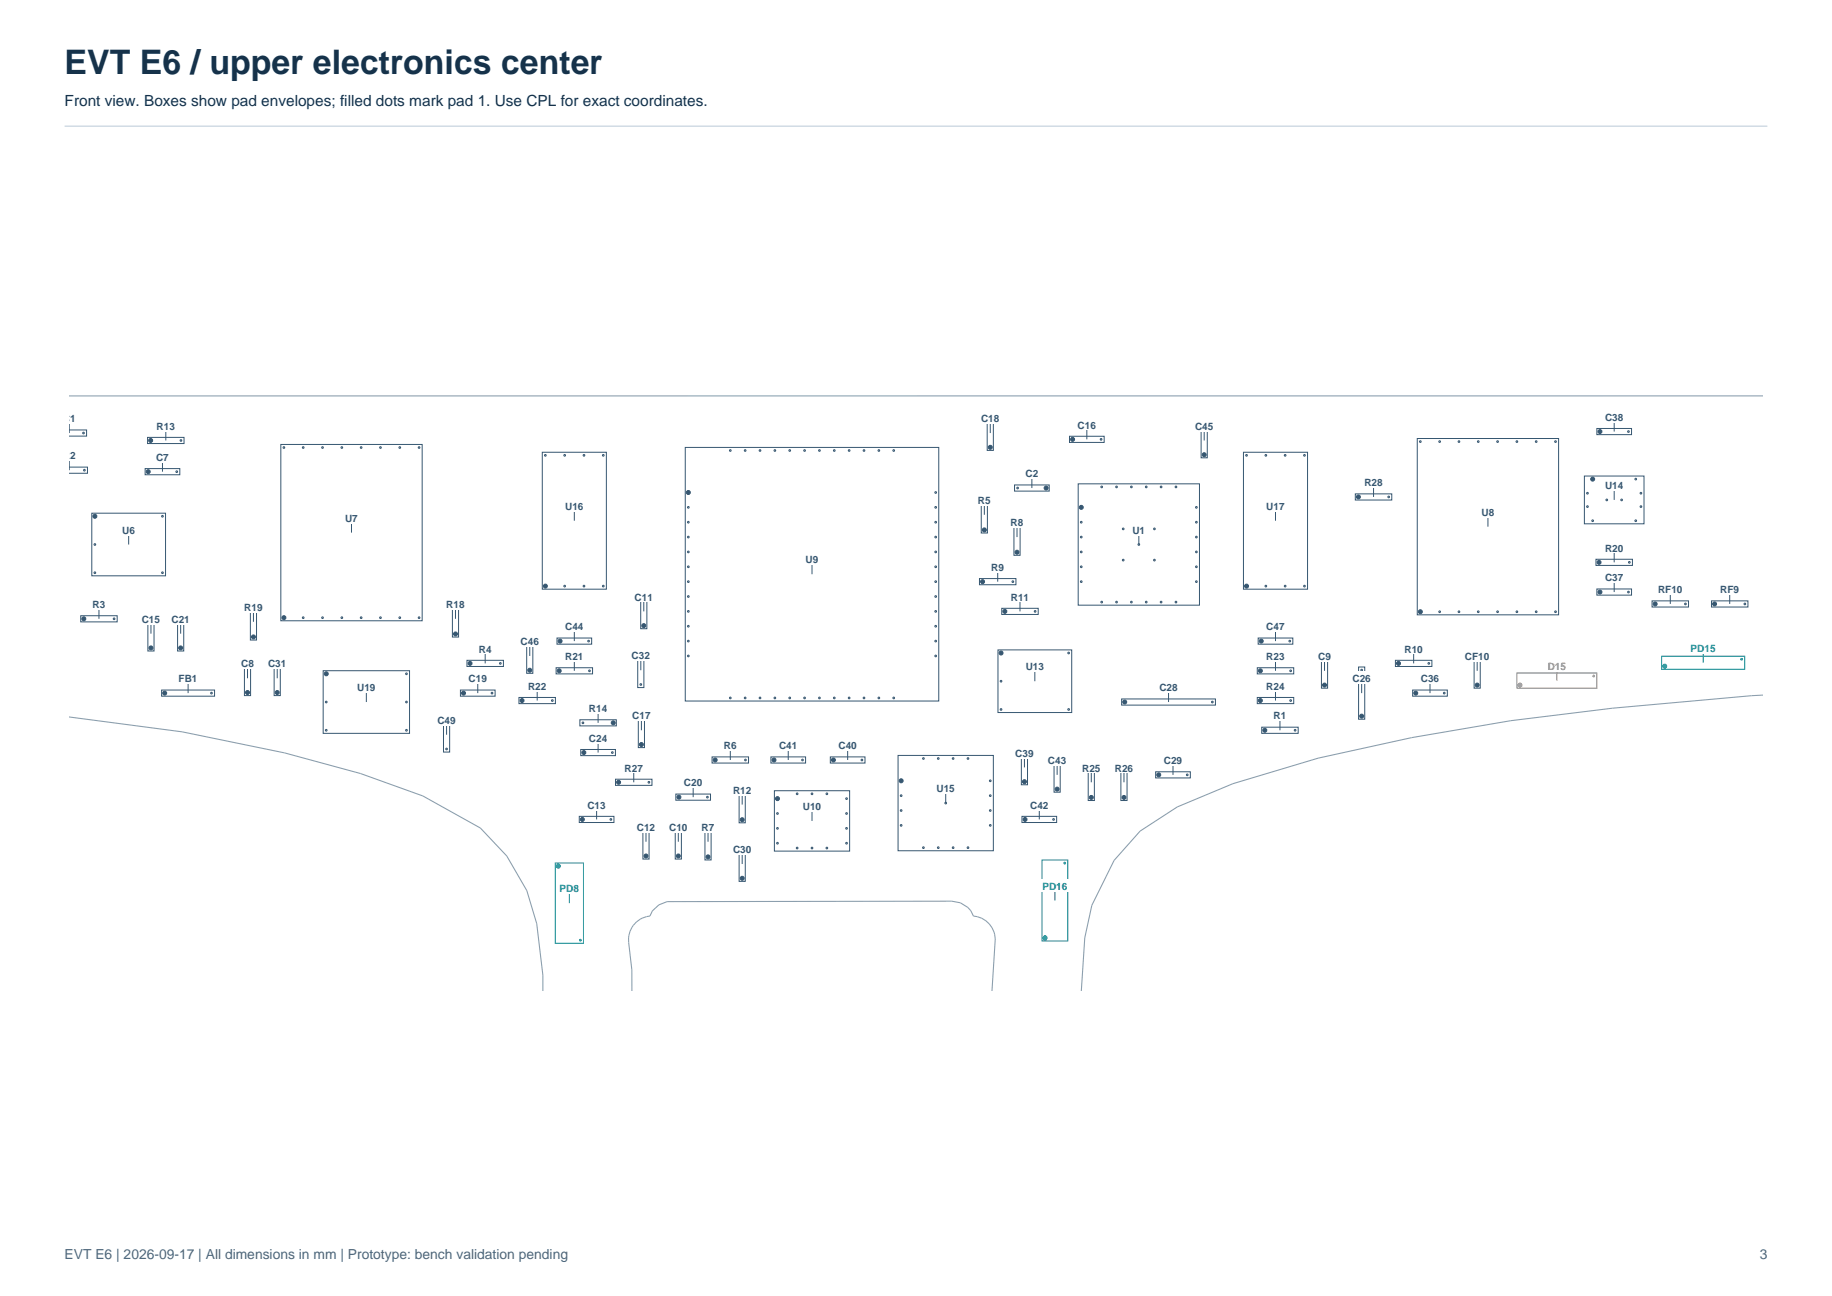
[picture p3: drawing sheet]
<svg xmlns="http://www.w3.org/2000/svg" width="420mm" height="297mm" viewBox="0 0 420 297" stroke-linecap="round" stroke-linejoin="round" font-family="sans-serif">
<path d="M14.8 28.9h390.4" fill="none" stroke="#d2dce5" stroke-width=".35"/>
<path d="M404.2 90.7h-388.4M404.2 159.3l-34.5 3-23.4 2.9-22.7 3.8-21.4 4.7-19.6 5.9-12.7 5.3-8.5 5.6-6 6.7-5.1 10.3-1.6 7.4-.8 12.1M15.8 164.3l26 3.4 23.4 4.8 17.5 4.8 14.2 5.1 13.2 7.4 6.1 6.4 4.6 7.9 2.2 7.6 1.5 11.8v3.5M144.9 227v-4.8l-.8-6.2a5.4 5.4 0 0 1 4.9-6.1l.6-1.1 1.4-1.4 1.9-.8 65.3-.1a5.1 5.1 0 0 1 5 3.4 5.4 5.4 0 0 1 5 5.3l-.8 11.8" fill="none" stroke="#899eae" stroke-width=".25"/>
<circle cx="225.7" cy="121.4" r=".46" fill="#365771" stroke="#365771" stroke-width=".25"/>
<circle cx="225.7" cy="114.5" r=".19" fill="none" stroke="#365771" stroke-width=".25"/>
<path d="M225 113.8h1.4v8.4h-1.4zM225.7 115.5v2.5" fill="none" stroke="#365771" stroke-width=".23"/>
<path d="M223.8 113h3.7v2.9h-3.7z" fill-rule="evenodd" fill="#fff"/>
<circle cx="338.7" cy="157" r=".46" fill="#365771" stroke="#365771" stroke-width=".23"/>
<g fill="none" stroke="#365771" stroke-width=".23">
<path d="M337.9 149.8h1.5v7.9h-1.5zM338.7 151.3v2.4"/>
<circle cx="338.7" cy="150.5" r=".19"/>
</g>
<path d="M335.5 148.8h6.3v2.8h-6.3z" fill-rule="evenodd" fill="#fff"/>
<g fill="none" stroke="#365771" stroke-width=".23">
<path d="M15.8 107h4.3v1.5h-4.3M15.9 105.3v2.5"/>
<circle cx="19.3" cy="107.8" r=".19"/>
</g>
<path d="M15.8 102.8h1.9v2.8h-1.9z" fill-rule="evenodd" fill="#fff"/>
<circle cx="21.7" cy="118.3" r=".46" fill="#365771" stroke="#365771" stroke-width=".23"/>
<g fill="none" stroke="#365771" stroke-width=".23">
<path d="M21 117.6h17v14.4h-17zM29.5 122.3v2.5"/>
<circle cx="37.2" cy="118.3" r=".19"/>
<circle cx="21.7" cy="131.3" r=".19"/>
<circle cx="21.7" cy="124.8" r=".19"/>
<circle cx="37.2" cy="131.3" r=".19"/>
</g>
<path d="M27.7 119.8h3.6v2.9h-3.6z" fill-rule="evenodd" fill="#fff"/>
<circle cx="245.9" cy="100.7" r=".46" fill="#365771" stroke="#365771" stroke-width=".23"/>
<g fill="none" stroke="#365771" stroke-width=".23">
<path d="M245.2 100h7.9v1.4h-7.9zM249.2 98.2v2.5"/>
<circle cx="252.4" cy="100.7" r=".19"/>
</g>
<path d="M246.7 95.7h4.9v2.9h-4.9z" fill-rule="evenodd" fill="#fff"/>
<circle cx="147" cy="170.6" r=".46" fill="#365771" stroke="#365771" stroke-width=".23"/>
<g fill="none" stroke="#365771" stroke-width=".23">
<path d="M146.3 163.4h1.5v7.9h-1.5zM147 164.9v2.5"/>
<circle cx="147" cy="164.1" r=".19"/>
</g>
<path d="M144.6 162.4h4.9v2.8h-4.9z" fill-rule="evenodd" fill="#fff"/>
<circle cx="257.9" cy="160.9" r=".46" fill="#365771" stroke="#365771" stroke-width=".23"/>
<g fill="none" stroke="#365771" stroke-width=".23">
<path d="M267.9 158.4v2.5M257.1 160.2h21.5v1.4h-21.5z"/>
<circle cx="277.9" cy="160.9" r=".19"/>
</g>
<path d="M265.4 155.9h5v2.9h-5z" fill-rule="evenodd" fill="#fff"/>
<circle cx="104.4" cy="145.3" r=".46" fill="#365771" stroke="#365771" stroke-width=".23"/>
<g fill="none" stroke="#365771" stroke-width=".23">
<path d="M103.7 137.6h1.4v8.4h-1.4zM104.4 139.3v2.5"/>
<circle cx="104.4" cy="138.3" r=".19"/>
</g>
<path d="M102 136.9h4.9v2.8h-4.9z" fill-rule="evenodd" fill="#fff"/>
<circle cx="324.6" cy="158.8" r=".46" fill="#365771" stroke="#365771" stroke-width=".23"/>
<g fill="none" stroke="#365771" stroke-width=".23">
<path d="M323.9 158.1h7.9v1.4h-7.9zM327.8 156.4v2.4"/>
<circle cx="331.1" cy="158.8" r=".19"/>
</g>
<path d="M325.4 153.9h4.9v2.8h-4.9z" fill-rule="evenodd" fill="#fff"/>
<circle cx="366.6" cy="128.9" r=".46" fill="#365771" stroke="#365771" stroke-width=".23"/>
<g fill="none" stroke="#365771" stroke-width=".23">
<path d="M365.9 128.2h8.3v1.4h-8.3zM370.1 126.4v2.5"/>
<circle cx="373.5" cy="128.9" r=".19"/>
</g>
<path d="M367.6 123.9h4.9v2.9h-4.9z" fill-rule="evenodd" fill="#fff"/>
<circle cx="133.8" cy="172.5" r=".46" fill="#365771" stroke="#365771" stroke-width=".23"/>
<g fill="none" stroke="#365771" stroke-width=".23">
<path d="M133.1 171.8h8v1.4h-8zM137.1 170v2.5"/>
<circle cx="140.4" cy="172.5" r=".19"/>
</g>
<path d="M134.7 167.5h4.9v2.8h-4.9z" fill-rule="evenodd" fill="#fff"/>
<circle cx="178.2" cy="183" r=".46" fill="#365771" stroke="#365771" stroke-width=".23"/>
<g fill="none" stroke="#365771" stroke-width=".23">
<path d="M177.5 181.2h17.3v13.8h-17.3zM186.2 185.7v2.4"/>
<circle cx="178.2" cy="193.2" r=".19"/>
<circle cx="178.2" cy="189.8" r=".19"/>
<circle cx="178.2" cy="186.4" r=".19"/>
<circle cx="182.8" cy="194.3" r=".19"/>
<circle cx="182.8" cy="181.9" r=".19"/>
<circle cx="186.2" cy="181.9" r=".19"/>
<circle cx="186.2" cy="194.3" r=".19"/>
<circle cx="189.6" cy="181.9" r=".19"/>
<circle cx="189.6" cy="194.3" r=".19"/>
<circle cx="194.1" cy="193.2" r=".19"/>
<circle cx="194.1" cy="189.8" r=".19"/>
<circle cx="194.1" cy="183" r=".19"/>
<circle cx="194.1" cy="186.4" r=".19"/>
</g>
<path d="M183.7 183.2h4.9v2.8h-4.9z" fill-rule="evenodd" fill="#fff"/>
<circle cx="288.9" cy="160.5" r=".46" fill="#365771" stroke="#365771" stroke-width=".23"/>
<g fill="none" stroke="#365771" stroke-width=".23">
<path d="M288.2 159.8h8.4v1.4h-8.4zM292.4 158.1v2.4"/>
<circle cx="295.9" cy="160.5" r=".19"/>
</g>
<path d="M290 155.6h4.9v2.8h-4.9z" fill-rule="evenodd" fill="#fff"/>
<circle cx="74.8" cy="154.4" r=".46" fill="#365771" stroke="#365771" stroke-width=".23"/>
<g fill="none" stroke="#365771" stroke-width=".23">
<path d="M74.1 153.7h19.8v14.4h-19.8zM84 158.4v2.5"/>
<circle cx="93.2" cy="154.4" r=".19"/>
<circle cx="74.8" cy="167.4" r=".19"/>
<circle cx="74.8" cy="160.9" r=".19"/>
<circle cx="93.2" cy="167.4" r=".19"/>
<circle cx="93.2" cy="160.9" r=".19"/>
</g>
<path d="M81.5 155.9h4.9v2.9h-4.9z" fill-rule="evenodd" fill="#fff"/>
<circle cx="366.8" cy="98.9" r=".46" fill="#365771" stroke="#365771" stroke-width=".23"/>
<g fill="none" stroke="#365771" stroke-width=".23">
<path d="M366.1 98.2h7.9v1.4h-7.9zM370.1 96.4v2.5"/>
<circle cx="373.3" cy="98.9" r=".19"/>
</g>
<path d="M367.6 94h4.9v2.8h-4.9z" fill-rule="evenodd" fill="#fff"/>
<circle cx="164" cy="174.2" r=".46" fill="#365771" stroke="#365771" stroke-width=".23"/>
<g fill="none" stroke="#365771" stroke-width=".23">
<path d="M163.2 173.5h8.4v1.4h-8.4zM167.4 171.7v2.5"/>
<circle cx="170.9" cy="174.2" r=".19"/>
</g>
<path d="M165.6 169.2h3.6v2.8h-3.6z" fill-rule="evenodd" fill="#fff"/>
<circle cx="141.8" cy="179.3" r=".46" fill="#365771" stroke="#365771" stroke-width=".23"/>
<g fill="none" stroke="#365771" stroke-width=".23">
<path d="M141.1 178.6h8.4v1.4h-8.4zM145.3 176.8v2.5"/>
<circle cx="148.8" cy="179.3" r=".19"/>
</g>
<path d="M142.8 174.3h4.9v2.9h-4.9z" fill-rule="evenodd" fill="#fff"/>
<circle cx="234.9" cy="179.1" r=".46" fill="#365771" stroke="#365771" stroke-width=".23"/>
<g fill="none" stroke="#365771" stroke-width=".23">
<path d="M234.2 171.9h1.4v7.9h-1.4zM234.9 173.4v2.5"/>
<circle cx="234.9" cy="172.6" r=".19"/>
</g>
<path d="M232.4 170.9h4.9v2.9h-4.9z" fill-rule="evenodd" fill="#fff"/>
<g fill="none" stroke="#365771" stroke-width=".23">
<path d="M247.2 110.9h27.8v27.8h-27.8zM261.1 122.3v2.5"/>
<circle cx="247.9" cy="119.7" r=".19"/>
<circle cx="252.6" cy="111.6" r=".19"/>
<circle cx="256" cy="111.6" r=".19"/>
<circle cx="259.4" cy="111.6" r=".19"/>
<circle cx="262.8" cy="111.6" r=".19"/>
<circle cx="266.2" cy="111.6" r=".19"/>
<circle cx="269.6" cy="111.6" r=".19"/>
<circle cx="274.3" cy="119.7" r=".19"/>
<circle cx="274.3" cy="116.3" r=".19"/>
<circle cx="247.9" cy="126.5" r=".19"/>
<circle cx="247.9" cy="133.3" r=".19"/>
<circle cx="247.9" cy="129.9" r=".19"/>
<circle cx="247.9" cy="123.1" r=".19"/>
<circle cx="252.6" cy="138" r=".19"/>
<circle cx="256" cy="138" r=".19"/>
<circle cx="257.5" cy="128.4" r=".19"/>
<circle cx="257.5" cy="121.2" r=".19"/>
<circle cx="259.4" cy="138" r=".19"/>
<circle cx="261.1" cy="124.8" r=".19"/>
<circle cx="262.8" cy="138" r=".19"/>
<circle cx="264.7" cy="128.4" r=".19"/>
<circle cx="264.7" cy="121.2" r=".19"/>
<circle cx="266.2" cy="138" r=".19"/>
<circle cx="269.6" cy="138" r=".19"/>
<circle cx="274.3" cy="126.5" r=".19"/>
<circle cx="274.3" cy="133.3" r=".19"/>
<circle cx="274.3" cy="129.9" r=".19"/>
<circle cx="274.3" cy="123.1" r=".19"/>
</g>
<circle cx="247.9" cy="116.3" r=".46" fill="#365771" stroke="#365771" stroke-width=".23"/>
<path d="M259.3 119.8h3.6v2.9h-3.6z" fill-rule="evenodd" fill="#fff"/>
<circle cx="106.3" cy="158.8" r=".46" fill="#365771" stroke="#365771" stroke-width=".23"/>
<g fill="none" stroke="#365771" stroke-width=".23">
<path d="M105.6 158.1h7.9v1.4h-7.9zM109.5 156.4v2.4"/>
<circle cx="112.8" cy="158.8" r=".19"/>
</g>
<path d="M107.1 153.9h4.9v2.8h-4.9z" fill-rule="evenodd" fill="#fff"/>
<circle cx="34.6" cy="148.5" r=".46" fill="#365771" stroke="#365771" stroke-width=".23"/>
<g fill="none" stroke="#365771" stroke-width=".23">
<path d="M33.9 141.2h1.4v8h-1.4zM34.6 142.7v2.5"/>
<circle cx="34.6" cy="141.9" r=".19"/>
</g>
<path d="M32.2 140.3h4.9v2.8h-4.9z" fill-rule="evenodd" fill="#fff"/>
<circle cx="285.8" cy="134.3" r=".46" fill="#365771" stroke="#365771" stroke-width=".23"/>
<g fill="none" stroke="#365771" stroke-width=".23">
<path d="M285.1 103.6h14.7v31.4h-14.7zM292.4 116.9v2.4"/>
<circle cx="285.8" cy="104.3" r=".19"/>
<circle cx="290.2" cy="104.3" r=".19"/>
<circle cx="294.6" cy="104.3" r=".19"/>
<circle cx="299.1" cy="104.3" r=".19"/>
<circle cx="290.2" cy="134.3" r=".19"/>
<circle cx="294.6" cy="134.3" r=".19"/>
<circle cx="299.1" cy="134.3" r=".19"/>
</g>
<path d="M290 114.4h4.9v2.8h-4.9z" fill-rule="evenodd" fill="#fff"/>
<circle cx="56.7" cy="158.7" r=".46" fill="#365771" stroke="#365771" stroke-width=".23"/>
<g fill="none" stroke="#365771" stroke-width=".23">
<path d="M56 151.5h1.4v7.9h-1.4zM56.7 153v2.4"/>
<circle cx="56.7" cy="152.2" r=".19"/>
</g>
<path d="M54.9 150.5h3.7v2.8h-3.7z" fill-rule="evenodd" fill="#fff"/>
<circle cx="119.7" cy="160.5" r=".46" fill="#365771" stroke="#365771" stroke-width=".23"/>
<g fill="none" stroke="#365771" stroke-width=".23">
<path d="M119 159.8h8.3v1.4h-8.3zM123.2 158.1v2.4"/>
<circle cx="126.6" cy="160.5" r=".19"/>
</g>
<path d="M120.7 155.6h4.9v2.8h-4.9z" fill-rule="evenodd" fill="#fff"/>
<circle cx="206.6" cy="178.9" r=".46" fill="#365771" stroke="#365771" stroke-width=".23"/>
<g fill="none" stroke="#365771" stroke-width=".23">
<path d="M205.9 173.1h21.8v21.9h-21.8zM216.8 181.6v2.4"/>
<circle cx="211.7" cy="173.8" r=".19"/>
<circle cx="215.1" cy="173.8" r=".19"/>
<circle cx="218.5" cy="173.8" r=".19"/>
<circle cx="221.9" cy="173.8" r=".19"/>
<circle cx="227" cy="178.9" r=".19"/>
<circle cx="206.6" cy="182.3" r=".19"/>
<circle cx="206.6" cy="185.7" r=".19"/>
<circle cx="206.6" cy="189.1" r=".19"/>
<circle cx="211.7" cy="194.3" r=".19"/>
<circle cx="215.1" cy="194.3" r=".19"/>
<circle cx="216.8" cy="184" r=".19"/>
<circle cx="218.5" cy="194.3" r=".19"/>
<circle cx="221.9" cy="194.3" r=".19"/>
<circle cx="227" cy="182.3" r=".19"/>
<circle cx="227" cy="185.7" r=".19"/>
<circle cx="227" cy="189.1" r=".19"/>
</g>
<path d="M214.4 179.1h4.9v2.8h-4.9z" fill-rule="evenodd" fill="#fff"/>
<circle cx="325.6" cy="140.2" r=".46" fill="#365771" stroke="#365771" stroke-width=".23"/>
<g fill="none" stroke="#365771" stroke-width=".23">
<path d="M324.9 100.5h32.4v40.4h-32.4zM341.1 118.2v2.5"/>
<circle cx="325.6" cy="101.2" r=".19"/>
<circle cx="330.1" cy="101.2" r=".19"/>
<circle cx="334.5" cy="101.2" r=".19"/>
<circle cx="338.9" cy="101.2" r=".19"/>
<circle cx="343.3" cy="101.2" r=".19"/>
<circle cx="347.8" cy="101.2" r=".19"/>
<circle cx="352.2" cy="101.2" r=".19"/>
<circle cx="356.6" cy="101.2" r=".19"/>
<circle cx="330.1" cy="140.2" r=".19"/>
<circle cx="334.5" cy="140.2" r=".19"/>
<circle cx="338.9" cy="140.2" r=".19"/>
<circle cx="343.3" cy="140.2" r=".19"/>
<circle cx="347.8" cy="140.2" r=".19"/>
<circle cx="352.2" cy="140.2" r=".19"/>
<circle cx="356.6" cy="140.2" r=".19"/>
</g>
<path d="M339.3 115.8h3.6v2.8h-3.6z" fill-rule="evenodd" fill="#fff"/>
<circle cx="65.1" cy="141.6" r=".46" fill="#365771" stroke="#365771" stroke-width=".23"/>
<g fill="none" stroke="#365771" stroke-width=".23">
<path d="M64.4 101.9h32.4v40.4h-32.4zM80.6 119.6v2.5"/>
<circle cx="65.1" cy="102.6" r=".19"/>
<circle cx="69.5" cy="102.6" r=".19"/>
<circle cx="73.9" cy="102.6" r=".19"/>
<circle cx="78.4" cy="102.6" r=".19"/>
<circle cx="82.8" cy="102.6" r=".19"/>
<circle cx="87.2" cy="102.6" r=".19"/>
<circle cx="91.7" cy="102.6" r=".19"/>
<circle cx="96.1" cy="102.6" r=".19"/>
<circle cx="69.5" cy="141.6" r=".19"/>
<circle cx="73.9" cy="141.6" r=".19"/>
<circle cx="78.4" cy="141.6" r=".19"/>
<circle cx="82.8" cy="141.6" r=".19"/>
<circle cx="87.2" cy="141.6" r=".19"/>
<circle cx="91.7" cy="141.6" r=".19"/>
<circle cx="96.1" cy="141.6" r=".19"/>
</g>
<path d="M78.8 117.1h3.6v2.8h-3.6z" fill-rule="evenodd" fill="#fff"/>
<circle cx="288.9" cy="153.7" r=".46" fill="#365771" stroke="#365771" stroke-width=".23"/>
<g fill="none" stroke="#365771" stroke-width=".23">
<path d="M288.2 153h8.4v1.4h-8.4zM292.4 151.3v2.4"/>
<circle cx="295.9" cy="153.7" r=".19"/>
</g>
<path d="M290 148.8h4.9v2.8h-4.9z" fill-rule="evenodd" fill="#fff"/>
<circle cx="265.6" cy="177.6" r=".46" fill="#365771" stroke="#365771" stroke-width=".23"/>
<g fill="none" stroke="#365771" stroke-width=".23">
<path d="M264.9 176.9h8v1.4h-8zM268.9 175.1v2.5"/>
<circle cx="272.2" cy="177.6" r=".19"/>
</g>
<path d="M266.5 172.6h4.9v2.9h-4.9z" fill-rule="evenodd" fill="#fff"/>
<g fill="none" stroke="#365771" stroke-width=".23">
<path d="M15.8 98.5h4.1v1.4h-4.1M15.9 96.8v2.4"/>
<circle cx="19.1" cy="99.2" r=".19"/>
</g>
<path d="M15.8 94.3h1.9v2.8h-1.9z" fill-rule="evenodd" fill="#fff"/>
<circle cx="379.5" cy="138.4" r=".46" fill="#365771" stroke="#365771" stroke-width=".23"/>
<g fill="none" stroke="#365771" stroke-width=".23">
<path d="M378.7 137.7h8.4v1.4h-8.4zM382.9 135.9v2.5"/>
<circle cx="386.4" cy="138.4" r=".19"/>
</g>
<path d="M379.8 133.5h6.3v2.8h-6.3z" fill-rule="evenodd" fill="#fff"/>
<circle cx="41.4" cy="148.5" r=".46" fill="#365771" stroke="#365771" stroke-width=".23"/>
<g fill="none" stroke="#365771" stroke-width=".23">
<path d="M40.7 141.2h1.4v8h-1.4zM41.4 142.7v2.5"/>
<circle cx="41.4" cy="141.9" r=".19"/>
</g>
<path d="M39 140.3h4.9v2.8h-4.9z" fill-rule="evenodd" fill="#fff"/>
<circle cx="239.6" cy="214.9" r=".46" fill="#008c91" stroke="#008c91" stroke-width=".23"/>
<g fill="none" stroke="#008c91" stroke-width=".23">
<path d="M238.9 197.1h5.9v18.5h-5.9zM241.8 203.9v2.5"/>
<circle cx="244.1" cy="197.8" r=".19"/>
</g>
<path d="M238.6 201.4h6.5v2.8h-6.5z" fill-rule="evenodd" fill="#fff"/>
<circle cx="191.1" cy="174.2" r=".46" fill="#365771" stroke="#365771" stroke-width=".23"/>
<g fill="none" stroke="#365771" stroke-width=".23">
<path d="M190.4 173.5h7.9v1.4h-7.9zM194.3 171.7v2.5"/>
<circle cx="197.6" cy="174.2" r=".19"/>
</g>
<path d="M191.9 169.2h4.9v2.8h-4.9z" fill-rule="evenodd" fill="#fff"/>
<circle cx="63.6" cy="158.7" r=".46" fill="#365771" stroke="#365771" stroke-width=".23"/>
<g fill="none" stroke="#365771" stroke-width=".23">
<path d="M62.8 151.5h1.5v7.9h-1.5zM63.6 153v2.4"/>
<circle cx="63.6" cy="152.2" r=".19"/>
</g>
<path d="M61.1 150.5h4.9v2.8h-4.9z" fill-rule="evenodd" fill="#fff"/>
<circle cx="290" cy="167.4" r=".46" fill="#365771" stroke="#365771" stroke-width=".23"/>
<g fill="none" stroke="#365771" stroke-width=".23">
<path d="M289.3 166.6h8.3v1.5h-8.3zM293.4 164.9v2.5"/>
<circle cx="296.9" cy="167.4" r=".19"/>
</g>
<path d="M291.6 162.4h3.7v2.8h-3.7z" fill-rule="evenodd" fill="#fff"/>
<circle cx="147.6" cy="143.4" r=".46" fill="#365771" stroke="#365771" stroke-width=".23"/>
<g fill="none" stroke="#365771" stroke-width=".23">
<path d="M146.9 136.1h1.4v8h-1.4zM147.6 137.6v2.5"/>
<circle cx="147.6" cy="136.8" r=".19"/>
</g>
<path d="M145.1 135.2h4.9v2.8h-4.9z" fill-rule="evenodd" fill="#fff"/>
<circle cx="257.7" cy="182.7" r=".46" fill="#365771" stroke="#365771" stroke-width=".23"/>
<g fill="none" stroke="#365771" stroke-width=".23">
<path d="M257 175.1h1.4v8.4h-1.4zM257.7 176.8v2.5"/>
<circle cx="257.7" cy="175.8" r=".19"/>
</g>
<path d="M255.2 174.3h4.9v2.9h-4.9z" fill-rule="evenodd" fill="#fff"/>
<circle cx="227" cy="102.5" r=".46" fill="#365771" stroke="#365771" stroke-width=".23"/>
<g fill="none" stroke="#365771" stroke-width=".23">
<path d="M226.3 95.3h1.4v7.9h-1.4zM227 96.8v2.4"/>
<circle cx="227" cy="96" r=".19"/>
</g>
<path d="M224.6 94.3h4.9v2.8h-4.9z" fill-rule="evenodd" fill="#fff"/>
<circle cx="320.6" cy="152" r=".46" fill="#365771" stroke="#365771" stroke-width=".23"/>
<g fill="none" stroke="#365771" stroke-width=".23">
<path d="M319.9 151.3h8.4v1.4h-8.4zM324.1 149.6v2.4"/>
<circle cx="327.6" cy="152" r=".19"/>
</g>
<path d="M321.6 147.1h4.9v2.8h-4.9z" fill-rule="evenodd" fill="#fff"/>
<circle cx="146.9" cy="150.3" r=".46" fill="#365771" stroke="#365771" stroke-width=".23"/>
<g fill="none" stroke="#365771" stroke-width=".23">
<path d="M146.2 149.6h1.4v8h-1.4zM146.9 151.1v2.5"/>
<circle cx="146.9" cy="156.9" r=".19"/>
</g>
<path d="M144.5 148.7h4.9v2.8h-4.9z" fill-rule="evenodd" fill="#fff"/>
<circle cx="366.8" cy="135.7" r=".46" fill="#365771" stroke="#365771" stroke-width=".23"/>
<g fill="none" stroke="#365771" stroke-width=".23">
<path d="M366.1 135h7.9v1.4h-7.9zM370.1 133.2v2.5"/>
<circle cx="373.3" cy="135.7" r=".19"/>
</g>
<path d="M367.6 130.7h4.9v2.9h-4.9z" fill-rule="evenodd" fill="#fff"/>
<circle cx="311.4" cy="113.9" r=".46" fill="#365771" stroke="#365771" stroke-width=".23"/>
<g fill="none" stroke="#365771" stroke-width=".23">
<path d="M310.7 113.2h8.4v1.4h-8.4zM314.9 111.4v2.5"/>
<circle cx="318.4" cy="113.9" r=".19"/>
</g>
<path d="M312.4 108.9h5v2.9h-5z" fill-rule="evenodd" fill="#fff"/>
<circle cx="162.3" cy="196.4" r=".46" fill="#365771" stroke="#365771" stroke-width=".23"/>
<g fill="none" stroke="#365771" stroke-width=".23">
<path d="M161.6 188.7h1.4v8.4h-1.4zM162.3 190.4v2.5"/>
<circle cx="162.3" cy="189.4" r=".19"/>
</g>
<path d="M160.5 188h3.6v2.8h-3.6z" fill-rule="evenodd" fill="#fff"/>
<circle cx="34.5" cy="100.9" r=".46" fill="#365771" stroke="#365771" stroke-width=".23"/>
<g fill="none" stroke="#365771" stroke-width=".23">
<path d="M38 98.5v2.4M33.8 100.2h8.4v1.4h-8.4z"/>
<circle cx="41.5" cy="100.9" r=".19"/>
</g>
<path d="M35.6 96h4.9v2.8h-4.9z" fill-rule="evenodd" fill="#fff"/>
<circle cx="125" cy="134.3" r=".46" fill="#365771" stroke="#365771" stroke-width=".23"/>
<g fill="none" stroke="#365771" stroke-width=".23">
<path d="M124.3 103.6h14.7v31.4h-14.7zM131.7 116.9v2.4"/>
<circle cx="125" cy="104.3" r=".19"/>
<circle cx="129.5" cy="104.3" r=".19"/>
<circle cx="133.9" cy="104.3" r=".19"/>
<circle cx="138.3" cy="104.3" r=".19"/>
<circle cx="129.5" cy="134.3" r=".19"/>
<circle cx="133.9" cy="134.3" r=".19"/>
<circle cx="138.3" cy="134.3" r=".19"/>
</g>
<path d="M129.2 114.4h4.9v2.8h-4.9z" fill-rule="evenodd" fill="#fff"/>
<circle cx="34" cy="108.1" r=".46" fill="#365771" stroke="#365771" stroke-width=".23"/>
<g fill="none" stroke="#365771" stroke-width=".23">
<path d="M33.3 107.4h7.9v1.4h-7.9zM37.2 105.6v2.5"/>
<circle cx="40.5" cy="108.1" r=".19"/>
</g>
<path d="M35.4 103.2h3.7v2.8h-3.7z" fill-rule="evenodd" fill="#fff"/>
<circle cx="128" cy="198.5" r=".46" fill="#008c91" stroke="#008c91" stroke-width=".23"/>
<g fill="none" stroke="#008c91" stroke-width=".23">
<path d="M127.3 197.8h6.5v18.4h-6.5zM130.5 204.5v2.5"/>
<circle cx="133.1" cy="215.5" r=".19"/>
</g>
<path d="M127.9 202h5.2v2.9h-5.2z" fill-rule="evenodd" fill="#fff"/>
<circle cx="303.7" cy="157" r=".46" fill="#365771" stroke="#365771" stroke-width=".23"/>
<g fill="none" stroke="#365771" stroke-width=".23">
<path d="M303 149.8h1.4v7.9h-1.4zM303.7 151.3v2.4"/>
<circle cx="303.7" cy="150.5" r=".19"/>
</g>
<path d="M301.8 148.8h3.7v2.8h-3.7z" fill-rule="evenodd" fill="#fff"/>
<circle cx="348.5" cy="157" r=".46" fill="#d87525" stroke="#d87525" stroke-width=".23"/>
<g fill="none" stroke="#d87525" stroke-width=".23">
<path d="M347.8 154.2h18.3v3.5h-18.3zM356.9 153.5v2.5"/>
<circle cx="365.4" cy="154.9" r=".19"/>
</g>
<path d="M354.5 151h4.9v2.9h-4.9z" fill-rule="evenodd" fill="#fff"/>
<circle cx="128.2" cy="153.7" r=".46" fill="#365771" stroke="#365771" stroke-width=".23"/>
<g fill="none" stroke="#365771" stroke-width=".23">
<path d="M127.5 153h8.3v1.4h-8.3zM131.7 151.3v2.4"/>
<circle cx="135.1" cy="153.7" r=".19"/>
</g>
<path d="M129.2 148.8h4.9v2.8h-4.9z" fill-rule="evenodd" fill="#fff"/>
<circle cx="381.6" cy="152.7" r=".46" fill="#008c91" stroke="#008c91" stroke-width=".23"/>
<g fill="none" stroke="#008c91" stroke-width=".23">
<path d="M380.9 150.4h19.1v3h-19.1zM390.5 149.4v2.5"/>
<circle cx="399.3" cy="151.1" r=".19"/>
</g>
<path d="M387.2 146.9h6.5v2.9h-6.5z" fill-rule="evenodd" fill="#fff"/>
<circle cx="133.5" cy="187.8" r=".46" fill="#365771" stroke="#365771" stroke-width=".23"/>
<g fill="none" stroke="#365771" stroke-width=".23">
<path d="M132.8 187.1h8v1.4h-8zM136.8 185.3v2.5"/>
<circle cx="140" cy="187.8" r=".19"/>
</g>
<path d="M134.3 182.8h4.9v2.9h-4.9z" fill-rule="evenodd" fill="#fff"/>
<circle cx="312.2" cy="164.1" r=".46" fill="#365771" stroke="#365771" stroke-width=".23"/>
<g fill="none" stroke="#365771" stroke-width=".23">
<path d="M311.5 152.9h1.4v11.9h-1.4zM312.2 156.4v2.4"/>
<circle cx="312.2" cy="153.6" r=".19"/>
</g>
<path d="M309.7 153.9h4.9v2.8h-4.9z" fill-rule="evenodd" fill="#fff"/>
<circle cx="121.5" cy="153.6" r=".46" fill="#365771" stroke="#365771" stroke-width=".23"/>
<g fill="none" stroke="#365771" stroke-width=".23">
<path d="M120.7 146.3h1.5v8h-1.5zM121.5 147.9v2.4"/>
<circle cx="121.5" cy="147.1" r=".19"/>
</g>
<path d="M119 145.4h4.9v2.8h-4.9z" fill-rule="evenodd" fill="#fff"/>
<circle cx="365.1" cy="109.8" r=".46" fill="#365771" stroke="#365771" stroke-width=".23"/>
<g fill="none" stroke="#365771" stroke-width=".23">
<path d="M363.2 109.1h13.7v10.9h-13.7zM370.1 112.1v2.5"/>
<circle cx="363.9" cy="113" r=".19"/>
<circle cx="363.9" cy="116.1" r=".19"/>
<circle cx="365.1" cy="119.3" r=".19"/>
<circle cx="368.4" cy="114.6" r=".19"/>
<circle cx="371.8" cy="114.6" r=".19"/>
<circle cx="375" cy="119.3" r=".19"/>
<circle cx="375" cy="109.8" r=".19"/>
<circle cx="376.2" cy="113" r=".19"/>
<circle cx="376.2" cy="116.1" r=".19"/>
</g>
<path d="M367.6 109.6h4.9v2.8h-4.9z" fill-rule="evenodd" fill="#fff"/>
<circle cx="250.2" cy="182.7" r=".46" fill="#365771" stroke="#365771" stroke-width=".23"/>
<g fill="none" stroke="#365771" stroke-width=".23">
<path d="M249.5 175.1h1.4v8.4h-1.4zM250.2 176.8v2.5"/>
<circle cx="250.2" cy="175.8" r=".19"/>
</g>
<path d="M247.7 174.3h4.9v2.9h-4.9z" fill-rule="evenodd" fill="#fff"/>
<circle cx="155.6" cy="182.7" r=".46" fill="#365771" stroke="#365771" stroke-width=".23"/>
<g fill="none" stroke="#365771" stroke-width=".23">
<path d="M154.9 182h8v1.4h-8zM158.9 180.2v2.5"/>
<circle cx="162.2" cy="182.7" r=".19"/>
</g>
<path d="M156.5 177.7h4.9v2.9h-4.9z" fill-rule="evenodd" fill="#fff"/>
<circle cx="58.1" cy="146" r=".46" fill="#365771" stroke="#365771" stroke-width=".23"/>
<g fill="none" stroke="#365771" stroke-width=".23">
<path d="M57.4 138.3h1.4v8.4h-1.4zM58.1 140v2.5"/>
<circle cx="58.1" cy="139" r=".19"/>
</g>
<path d="M55.7 137.6h4.9v2.8h-4.9z" fill-rule="evenodd" fill="#fff"/>
<circle cx="170.2" cy="187.9" r=".46" fill="#365771" stroke="#365771" stroke-width=".23"/>
<g fill="none" stroke="#365771" stroke-width=".23">
<path d="M169.4 180.2h1.5v8.4h-1.5zM170.2 181.9v2.5"/>
<circle cx="170.2" cy="180.9" r=".19"/>
</g>
<path d="M167.7 179.4h4.9v2.9h-4.9z" fill-rule="evenodd" fill="#fff"/>
<circle cx="155.5" cy="196.2" r=".46" fill="#365771" stroke="#365771" stroke-width=".23"/>
<g fill="none" stroke="#365771" stroke-width=".23">
<path d="M154.8 188.9h1.4v8h-1.4zM155.5 190.4v2.5"/>
<circle cx="155.5" cy="189.6" r=".19"/>
</g>
<path d="M153.1 188h4.9v2.8h-4.9z" fill-rule="evenodd" fill="#fff"/>
<circle cx="128.4" cy="146.9" r=".46" fill="#365771" stroke="#365771" stroke-width=".23"/>
<g fill="none" stroke="#365771" stroke-width=".23">
<path d="M127.7 146.2h7.9v1.4h-7.9zM131.7 144.4v2.5"/>
<circle cx="134.9" cy="146.9" r=".19"/>
</g>
<path d="M129.2 142h4.9v2.8h-4.9z" fill-rule="evenodd" fill="#fff"/>
<circle cx="19.2" cy="141.8" r=".46" fill="#365771" stroke="#365771" stroke-width=".23"/>
<g fill="none" stroke="#365771" stroke-width=".23">
<path d="M22.7 139.3v2.5M18.5 141.1h8.4v1.4h-8.4z"/>
<circle cx="26.2" cy="141.8" r=".19"/>
</g>
<path d="M20.9 136.9h3.6v2.8h-3.6z" fill-rule="evenodd" fill="#fff"/>
<circle cx="393.1" cy="138.4" r=".46" fill="#365771" stroke="#365771" stroke-width=".23"/>
<g fill="none" stroke="#365771" stroke-width=".23">
<path d="M392.4 137.7h8.3v1.4h-8.3zM396.6 135.9v2.5"/>
<circle cx="400" cy="138.4" r=".19"/>
</g>
<path d="M394 133.5h5.1v2.8h-5.1z" fill-rule="evenodd" fill="#fff"/>
<circle cx="230.4" cy="140.1" r=".46" fill="#365771" stroke="#365771" stroke-width=".23"/>
<g fill="none" stroke="#365771" stroke-width=".23">
<path d="M229.7 139.4h8.3v1.4h-8.3zM233.8 137.6v2.5"/>
<circle cx="237.3" cy="140.1" r=".19"/>
</g>
<path d="M231.4 135.2h4.9v2.8h-4.9z" fill-rule="evenodd" fill="#fff"/>
<circle cx="140.6" cy="165.7" r=".46" fill="#365771" stroke="#365771" stroke-width=".23"/>
<g fill="none" stroke="#365771" stroke-width=".23">
<path d="M132.9 164.9h8.4v1.5h-8.4zM137.1 163.2v2.5"/>
<circle cx="133.6" cy="165.7" r=".19"/>
</g>
<path d="M134.7 160.7h4.9v2.8h-4.9z" fill-rule="evenodd" fill="#fff"/>
<circle cx="225.3" cy="133.3" r=".46" fill="#365771" stroke="#365771" stroke-width=".23"/>
<g fill="none" stroke="#365771" stroke-width=".23">
<path d="M224.6 132.6h8.3v1.4h-8.3zM228.7 130.8v2.5"/>
<circle cx="232.2" cy="133.3" r=".19"/>
</g>
<path d="M226.9 128.4h3.6v2.8h-3.6z" fill-rule="evenodd" fill="#fff"/>
<circle cx="107.8" cy="152" r=".46" fill="#365771" stroke="#365771" stroke-width=".23"/>
<g fill="none" stroke="#365771" stroke-width=".23">
<path d="M107.1 151.3h8.3v1.4h-8.3zM111.2 149.6v2.4"/>
<circle cx="114.7" cy="152" r=".19"/>
</g>
<path d="M109.4 147.1h3.7v2.8h-3.7z" fill-rule="evenodd" fill="#fff"/>
<circle cx="239.8" cy="111.8" r=".46" fill="#365771" stroke="#365771" stroke-width=".23"/>
<g fill="none" stroke="#365771" stroke-width=".23">
<path d="M232.6 111.1h7.9v1.4h-7.9zM236.6 109.4v2.4"/>
<circle cx="233.3" cy="111.8" r=".19"/>
</g>
<path d="M234.7 106.9h3.7v2.8h-3.7z" fill-rule="evenodd" fill="#fff"/>
<circle cx="242.4" cy="180.8" r=".46" fill="#365771" stroke="#365771" stroke-width=".23"/>
<g fill="none" stroke="#365771" stroke-width=".23">
<path d="M241.6 173.6h1.5v7.9h-1.5zM242.4 175.1v2.5"/>
<circle cx="242.4" cy="174.3" r=".19"/>
</g>
<path d="M239.9 172.6h4.9v2.9h-4.9z" fill-rule="evenodd" fill="#fff"/>
<circle cx="37.8" cy="158.8" r=".46" fill="#365771" stroke="#365771" stroke-width=".23"/>
<g fill="none" stroke="#365771" stroke-width=".23">
<path d="M37.1 158.1h12.1v1.4h-12.1zM43.1 156.4v2.4"/>
<circle cx="48.5" cy="158.8" r=".19"/>
</g>
<path d="M40.6 153.9h5v2.8h-5z" fill-rule="evenodd" fill="#fff"/>
<circle cx="157.8" cy="112.9" r=".46" fill="#365771" stroke="#365771" stroke-width=".23"/>
<g fill="none" stroke="#365771" stroke-width=".23">
<path d="M157.1 102.5h58.1v58.2h-58.1zM186.2 129.1v2.5"/>
<circle cx="157.8" cy="119.7" r=".19"/>
<circle cx="157.8" cy="116.3" r=".19"/>
<circle cx="167.4" cy="103.2" r=".19"/>
<circle cx="170.8" cy="103.2" r=".19"/>
<circle cx="174.2" cy="103.2" r=".19"/>
<circle cx="177.6" cy="103.2" r=".19"/>
<circle cx="181.1" cy="103.2" r=".19"/>
<circle cx="184.5" cy="103.2" r=".19"/>
<circle cx="187.9" cy="103.2" r=".19"/>
<circle cx="191.3" cy="103.2" r=".19"/>
<circle cx="194.7" cy="103.2" r=".19"/>
<circle cx="198.1" cy="103.2" r=".19"/>
<circle cx="201.5" cy="103.2" r=".19"/>
<circle cx="204.9" cy="103.2" r=".19"/>
<circle cx="214.5" cy="119.7" r=".19"/>
<circle cx="214.5" cy="112.9" r=".19"/>
<circle cx="214.5" cy="116.3" r=".19"/>
<circle cx="157.8" cy="136.7" r=".19"/>
<circle cx="157.8" cy="126.5" r=".19"/>
<circle cx="157.8" cy="129.9" r=".19"/>
<circle cx="157.8" cy="133.3" r=".19"/>
<circle cx="157.8" cy="123.1" r=".19"/>
<circle cx="214.5" cy="136.7" r=".19"/>
<circle cx="214.5" cy="126.5" r=".19"/>
<circle cx="214.5" cy="133.3" r=".19"/>
<circle cx="214.5" cy="129.9" r=".19"/>
<circle cx="214.5" cy="123.1" r=".19"/>
<circle cx="157.8" cy="143.5" r=".19"/>
<circle cx="157.8" cy="150.3" r=".19"/>
<circle cx="157.8" cy="146.9" r=".19"/>
<circle cx="157.8" cy="140.1" r=".19"/>
<circle cx="167.4" cy="159.9" r=".19"/>
<circle cx="170.8" cy="159.9" r=".19"/>
<circle cx="174.2" cy="159.9" r=".19"/>
<circle cx="177.6" cy="159.9" r=".19"/>
<circle cx="181.1" cy="159.9" r=".19"/>
<circle cx="184.5" cy="159.9" r=".19"/>
<circle cx="187.9" cy="159.9" r=".19"/>
<circle cx="191.3" cy="159.9" r=".19"/>
<circle cx="194.7" cy="159.9" r=".19"/>
<circle cx="198.1" cy="159.9" r=".19"/>
<circle cx="201.5" cy="159.9" r=".19"/>
<circle cx="204.9" cy="159.9" r=".19"/>
<circle cx="214.5" cy="143.5" r=".19"/>
<circle cx="214.5" cy="150.3" r=".19"/>
<circle cx="214.5" cy="140.1" r=".19"/>
<circle cx="214.5" cy="146.9" r=".19"/>
</g>
<path d="M184.3 126.7h3.7v2.8h-3.7z" fill-rule="evenodd" fill="#fff"/>
<circle cx="229.5" cy="149.6" r=".46" fill="#365771" stroke="#365771" stroke-width=".23"/>
<g fill="none" stroke="#365771" stroke-width=".23">
<path d="M228.8 148.9h16.9v14.4h-16.9zM237.2 153.6v2.5"/>
<circle cx="229.5" cy="156.1" r=".19"/>
<circle cx="245" cy="149.6" r=".19"/>
<circle cx="229.5" cy="162.6" r=".19"/>
<circle cx="245" cy="162.6" r=".19"/>
</g>
<path d="M234.8 151.2h4.9v2.8h-4.9z" fill-rule="evenodd" fill="#fff"/>
<circle cx="177.4" cy="174.2" r=".46" fill="#365771" stroke="#365771" stroke-width=".23"/>
<g fill="none" stroke="#365771" stroke-width=".23">
<path d="M176.7 173.5h8v1.4h-8zM180.7 171.7v2.5"/>
<circle cx="184" cy="174.2" r=".19"/>
</g>
<path d="M178.3 169.2h4.9v2.8h-4.9z" fill-rule="evenodd" fill="#fff"/>
<circle cx="233.2" cy="126.6" r=".46" fill="#365771" stroke="#365771" stroke-width=".23"/>
<g fill="none" stroke="#365771" stroke-width=".23">
<path d="M232.5 118.9h1.4v8.4h-1.4zM233.2 120.6v2.5"/>
<circle cx="233.2" cy="119.6" r=".19"/>
</g>
<path d="M231.3 118.1h3.7v2.9h-3.7z" fill-rule="evenodd" fill="#fff"/>
<circle cx="148.1" cy="196.2" r=".46" fill="#365771" stroke="#365771" stroke-width=".23"/>
<g fill="none" stroke="#365771" stroke-width=".23">
<path d="M147.4 188.9h1.4v8h-1.4zM148.1 190.4v2.5"/>
<circle cx="148.1" cy="189.6" r=".19"/>
</g>
<path d="M145.6 188h5v2.8h-5z" fill-rule="evenodd" fill="#fff"/>
<circle cx="235" cy="187.8" r=".46" fill="#365771" stroke="#365771" stroke-width=".23"/>
<g fill="none" stroke="#365771" stroke-width=".23">
<path d="M234.3 187.1h7.9v1.4h-7.9zM238.3 185.3v2.5"/>
<circle cx="241.5" cy="187.8" r=".19"/>
</g>
<path d="M235.8 182.8h4.9v2.9h-4.9z" fill-rule="evenodd" fill="#fff"/>
<circle cx="170.2" cy="201.3" r=".46" fill="#365771" stroke="#365771" stroke-width=".23"/>
<g fill="none" stroke="#365771" stroke-width=".23">
<path d="M169.4 194h1.5v8h-1.5zM170.2 195.5v2.5"/>
<circle cx="170.2" cy="194.7" r=".19"/>
</g>
<path d="M167.7 193.1h4.9v2.8h-4.9z" fill-rule="evenodd" fill="#fff"/>
<circle cx="102.4" cy="165.1" r=".46" fill="#365771" stroke="#365771" stroke-width=".23"/>
<g fill="none" stroke="#365771" stroke-width=".23">
<path d="M101.7 164.4h1.4v8h-1.4zM102.4 165.9v2.5"/>
<circle cx="102.4" cy="171.6" r=".19"/>
</g>
<path d="M99.9 163.4h4.9v2.9h-4.9z" fill-rule="evenodd" fill="#fff"/>
<circle cx="276.1" cy="104.2" r=".46" fill="#365771" stroke="#365771" stroke-width=".23"/>
<g fill="none" stroke="#365771" stroke-width=".23">
<path d="M275.4 97h1.4v7.9h-1.4zM276.1 98.5v2.4"/>
<circle cx="276.1" cy="97.7" r=".19"/>
</g>
<path d="M273.6 96h4.9v2.8h-4.9z" fill-rule="evenodd" fill="#fff"/>
<circle cx="289.1" cy="146.9" r=".46" fill="#365771" stroke="#365771" stroke-width=".23"/>
<g fill="none" stroke="#365771" stroke-width=".23">
<path d="M288.4 146.2h8v1.4h-8zM292.4 144.4v2.5"/>
<circle cx="295.7" cy="146.9" r=".19"/>
</g>
<path d="M290 142h4.9v2.8h-4.9z" fill-rule="evenodd" fill="#fff"/>
<text font-size="7.8" fill="#16324a" x="14.8" y="16.9">EVT E6 / upper electronics center</text>
<text font-size="3.5" fill="#16324a" x="14.8" y="24.3">Front view. Boxes show pad envelopes; filled dots mark pad 1. Use CPL for exact coordinates.</text>
<g font-size="3.2" fill="#526575">
<text x="14.8" y="288.5">EVT E6 | 2026-09-17 | All dimensions in mm | Prototype: bench validation pending</text>
<text x="403.4" y="288.5">3</text>
</g>
<g font-size="2.3" fill="#365771">
<text x="14.4" y="96.8">C1</text>
<text x="35.9" y="98.5">R13</text>
<text x="224.9" y="96.8">C18</text>
<text x="247.1" y="98.2">C16</text>
<text x="274" y="98.5">C45</text>
<text x="368" y="96.4">C38</text>
<text x="14.4" y="105.3">R2</text>
<text x="35.8" y="105.6">C7</text>
<text x="235.1" y="109.4">C2</text>
<text x="312.8" y="111.4">R28</text>
<text x="368" y="112.1">U14</text>
<text x="79.1" y="119.6">U7</text>
<text x="129.6" y="116.9">U16</text>
<text x="224.2" y="115.5">R5</text>
<text x="290.3" y="116.9">U17</text>
<text x="339.7" y="118.2">U8</text>
<text x="28" y="122.3">U6</text>
<text x="231.7" y="120.6">R8</text>
<text x="259.6" y="122.3">U1</text>
<text x="184.7" y="129.1">U9</text>
<text x="227.3" y="130.8">R9</text>
<text x="368" y="126.4">R20</text>
<text x="145.5" y="137.6">C11</text>
<text x="231.7" y="137.6">R11</text>
<text x="368" y="133.2">C37</text>
<text x="380.1" y="135.9">RF10</text>
<text x="394.4" y="135.9">RF9</text>
<text x="21.2" y="139.3">R3</text>
<text x="32.5" y="142.7">C15</text>
<text x="39.3" y="142.7">C21</text>
<text x="56" y="140">R19</text>
<text x="102.3" y="139.3">R18</text>
<text x="109.8" y="149.6">R4</text>
<text x="119.3" y="147.9">C46</text>
<text x="129.6" y="144.4">C44</text>
<text x="290.3" y="144.4">C47</text>
<text x="322" y="149.6">R10</text>
<text x="55.3" y="153">C8</text>
<text x="61.5" y="153">C31</text>
<text x="129.6" y="151.3">R21</text>
<text x="144.8" y="151.1">C32</text>
<text x="235.1" y="153.6">U13</text>
<text x="290.3" y="151.3">R23</text>
<text x="302.2" y="151.3">C9</text>
<text x="335.9" y="151.3">CF10</text>
<text x="41" y="156.4">FB1</text>
<text x="81.9" y="158.4">U19</text>
<text x="107.4" y="156.4">C19</text>
<text x="121.1" y="158.1">R22</text>
<text x="265.8" y="158.4">C28</text>
<text x="290.3" y="158.1">R24</text>
<text x="310.1" y="156.4">C26</text>
<text x="325.7" y="156.4">C36</text>
<text x="100.3" y="165.9">C49</text>
<text x="135" y="163.2">R14</text>
<text x="144.9" y="164.9">C17</text>
<text x="292" y="164.9">R1</text>
<text x="135" y="170">C24</text>
<text x="166" y="171.7">R6</text>
<text x="178.6" y="171.7">C41</text>
<text x="192.2" y="171.7">C40</text>
<text x="232.8" y="173.4">C39</text>
<text x="143.2" y="176.8">R27</text>
<text x="240.3" y="175.1">C43</text>
<text x="248.1" y="176.8">R25</text>
<text x="255.6" y="176.8">R26</text>
<text x="266.8" y="175.1">C29</text>
<text x="134.7" y="185.3">C13</text>
<text x="156.8" y="180.2">C20</text>
<text x="168.1" y="181.9">R12</text>
<text x="184.1" y="185.7">U10</text>
<text x="214.7" y="181.6">U15</text>
<text x="236.2" y="185.3">C42</text>
<text x="146" y="190.4">C12</text>
<text x="153.4" y="190.4">C10</text>
<text x="160.9" y="190.4">R7</text>
<text x="168.1" y="195.5">C30</text>
</g>
<g font-size="2.3" fill="#008c91">
<text x="387.6" y="149.4">PD15</text>
<text x="239" y="203.9">PD16</text>
<text x="128.3" y="204.5">PD8</text>
</g>
<text font-size="2.3" fill="#d87525" x="354.8" y="153.5">D15</text>
</svg>
